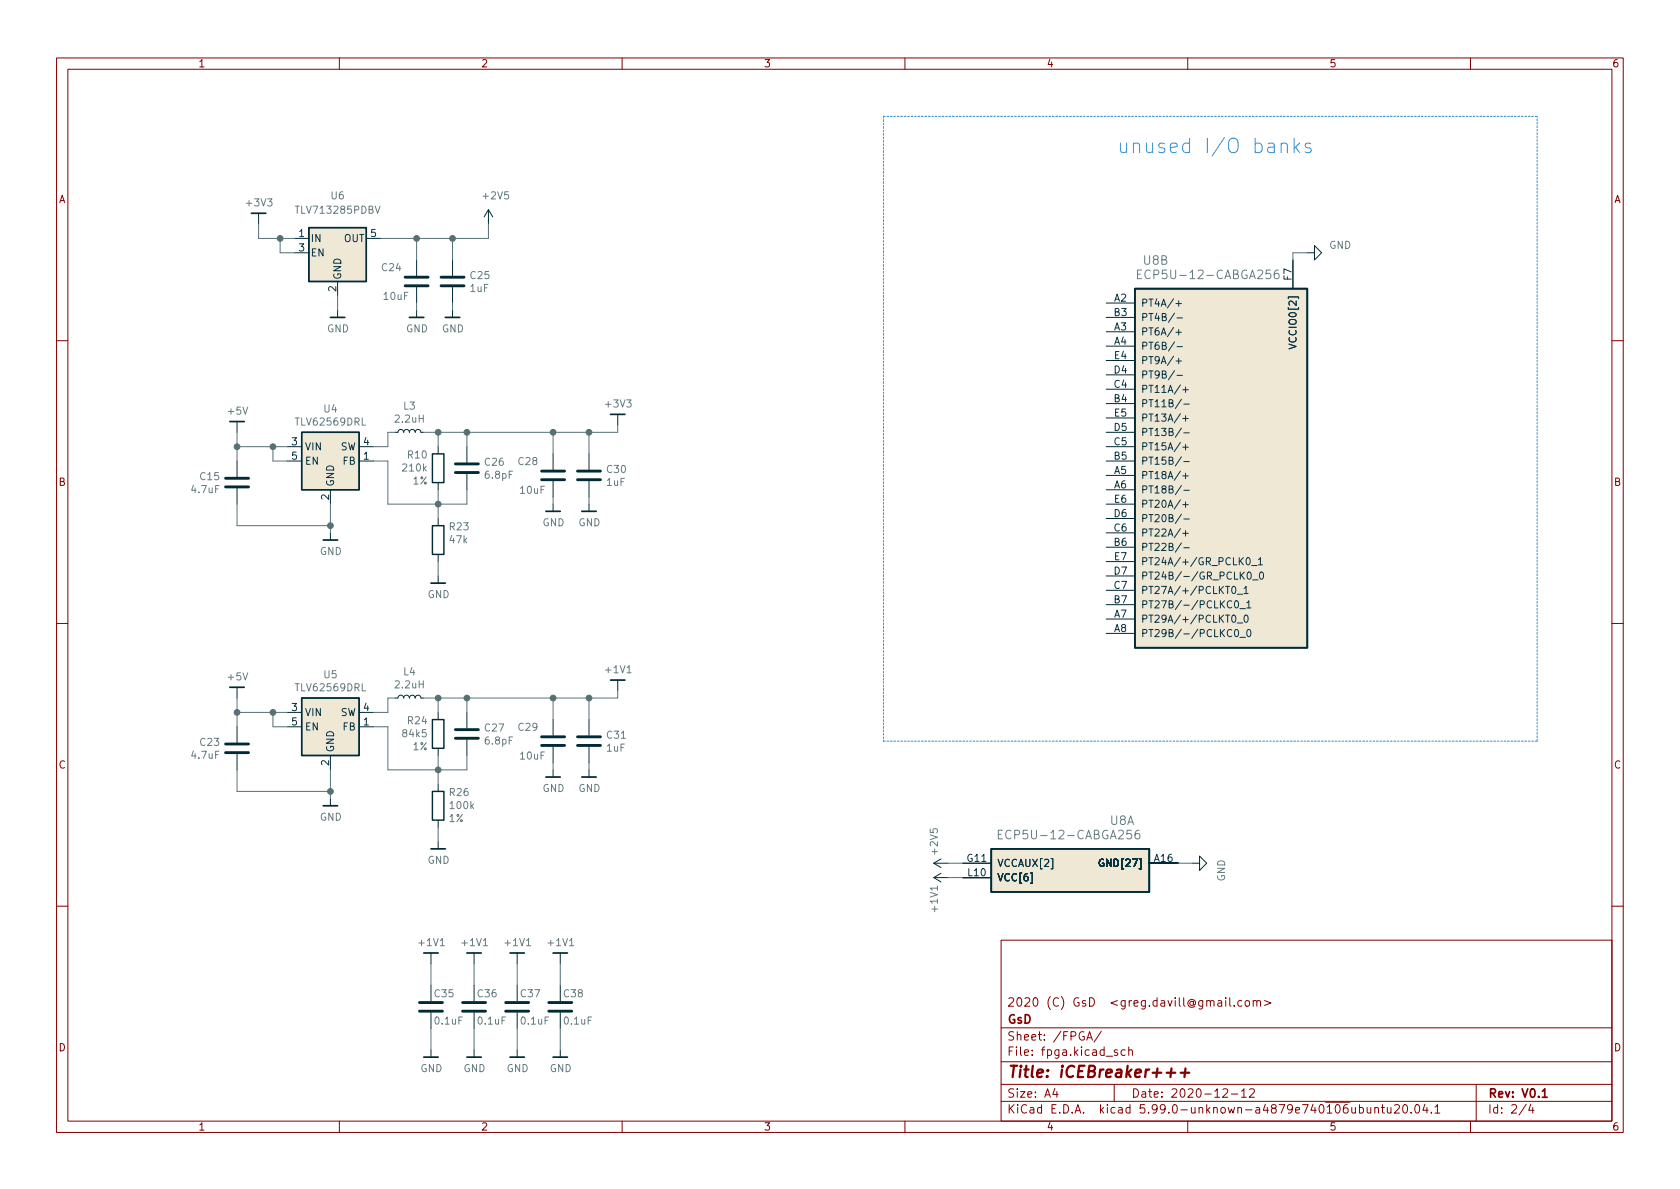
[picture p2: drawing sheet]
<svg xmlns="http://www.w3.org/2000/svg" width="297mm" height="210mm" viewBox="0 0 297 210" stroke-linecap="round" stroke-linejoin="round" font-family="sans-serif">
<g fill="none" stroke="#840000" stroke-width=".18">
<path d="M10 10.2h277v190.1h-277zM12 12.2h273v186.1h-273zM60 10.2v2M110 10.2v2M160 10.2v2M210 10.2v2M260 10.2v2M10 60.2h2M285 60.2h2M10 110.2h2M285 110.2h2M10 160.2h2"/>
<path d="M177 166.3h108v32h-108zM216.7 176.4v.2M216.7 176.9v1M217.4 176.4v1.3l.2 .2M218.2 177.8v.1M219.6 177l-.5-.1-.2 .3v.4l.1 .3h.6M220.3 177l.3-.1 .3 .3v.4l-.3 .3h-.3l-.2-.3v-.4zM221.6 177.1l.2-.2 .3 .1 .1 .9M221.6 176.9v1M222.2 177.1l.2-.2 .4 .1 .1 .9M223.6 176.9l1.1 .5-1.1 .4M285 160.2h2"/>
<path d="M60 198.3v2M110 198.3v2M160 198.3v2M177 194.8h108M177 191.8h108M177 187.8h108M177 181.8h108M186.5 192.5l-.4 1h1M186.9 193v1M192.1 183.9l.5-1.5 .5 1.5M192.3 183.5h.7M194.7 182.4l-1.3 1.9"/>
<path d="M197 191.8v3M197.6 185.7l-.4-.1-.2 .2 .1 .3 .5 .1v.4h-.6M198.9 185.7l-.4-.1-.3 .3v.4l.2 .3h.5M199.6 185.8l.2-.2 .3 .1 .1 .9M199.6 185.1v1.5M210 198.3v2M216.2 192.7l.6-.2 .2 .2 .1 .3-1 1h1M217.7 193.5h1.2M219.5 193l.4-.5v1.5M219.5 194h.9M220.9 192.7l.6-.2 .2 .2 .1 .3-.9 1h.9M243.1 196l.2-.2 .3 .1 .1 .9"/>
<path d="M243.1 195.8v1M244.2 195.8h.6M244.4 195.3v1.3l.4 .2M245.3 195.8l.1 1h.3l.2-.1M245.9 195.8v1M246.6 195.5l.5-.2 .3 .2v.3l-.9 1h.9M248.2 195.4l.2-.1a.81 .81 0 0 1 .5 .7 .81 .81 0 0 1-.3 .8h-.1a.81 .81 0 0 1-.6-.6 .81 .81 0 0 1 .3-.8zM249.5 196.7v.1M250.3 195.5l.2-.2a.81 .81 0 0 1 .6 .7 .81 .81 0 0 1-.3 .8h-.2a.81 .81 0 0 1-.3-1.3zM251.9 195.3l-.3 1h.9M252.3 195.8v1M253.1 196.7v.1"/>
<path d="M253.7 195.8l.4-.5v1.5M253.7 196.8h.9M260 198.3v2M261 191.8v6.5M269.9 195.3l-1.3 1.9M270.6 195.3l-.3 1h.9M271 195.8v1"/>
</g>
<path d="M272.7 193l.4-.5v1.5M272.7 194h.9" fill="none" stroke="#840000" stroke-width=".3"/>
<path d="M206.3 189.7h1.5M207.1 188.9l-.2 1.6M208.8 189.7h1.5M209.6 188.9l-.2 1.6" fill="none" stroke="#840000" stroke-width=".4"/>
<g fill="none" stroke="#002b36" stroke-width=".18">
<path d="M45.7 37.7v1.9M86.4 37.1l-.8 1.2M86.4 37.1v2.5M86.4 37.1l.7 1.2M52.1 42.2h2.5M52.1 44.7h2.5M59.7 49.8v2.5M59.7 54.9v1.2M64.8 42.2h2.5M73.7 46v2.8M73.7 50.8v2.8M73.7 54.9v1.2"/>
<path d="M80 46v2.8M80 50.8v2.8M80 54.9v1.2M195.6 53.6h5.1M195.6 56.1h5.1M195.6 58.7h5.1M228.6 46v5M231.1 44.7h1.3v-1.3l1.3 1.3-1.3 1.3v-1.3M41.9 74.5v1.9M50.8 79h2.5M63.5 79h2.5M69.8 76.4h.6"/>
<path d="M70.4 76.4l.1-.3 .4-.2 .3 .2 .2 .3 .1-.3 .3-.2 .4 .2 .2 .3 .2-.4h.4l.3 .1 .1 .3 .2-.3 .4-.2 .3 .2 .1 .3M74.4 76.4h.5M77.5 79v1.3M82.5 79v2.8M109.2 73.3v1.9M195.6 79h5.1M195.6 76.4h5.1M195.6 61.2h5.1M195.6 63.7h5.1M195.6 66.3h5.1M195.6 68.8h5.1M195.6 71.4h5.1"/>
<path d="M195.6 73.9h5.1M41.9 81.5v2.8M41.9 86.4v2.7M50.8 81.5h2.5M58.4 86.6v2.5M58.4 94.2v1.3M63.5 81.5h2.5M77.5 85.3v1.3M77.5 91.7v1.3M77.5 98v1.3M82.5 83.8v2.8M97.8 80.3v2.8"/>
<path d="M97.8 85.1v2.8M97.8 89.1v1.3M104.1 80.3v2.8M104.1 85.1v2.8M104.1 89.1v1.3M195.6 81.5h5.1M195.6 84.1h5.1M195.6 86.6h5.1M195.6 89.1h5.1M195.6 91.7h5.1M195.6 94.2h5.1M195.6 96.8h5.1"/>
<path d="M195.6 99.3h5.1M77.5 101.8v1.3M195.6 101.8h5.1M195.6 104.4h5.1M195.6 106.9h5.1M195.6 109.5h5.1M195.6 112h5.1M41.9 121.5v1.9M41.9 128.5v2.8M41.9 133.3v2.8M50.8 128.5h2.5M50.8 126h2.5"/>
<path d="M58.4 133.6v2.5M63.5 128.5h2.5M63.5 126h2.5M69.8 123.4h.6l.1-.3 .4-.2 .3 .2 .2 .3 .1-.3 .3-.2 .4 .1 .2 .4 .2-.4 .4-.1 .3 .2 .1 .3 .2-.3 .3-.2 .4 .2 .1 .3h.5M77.5 126v1.2M77.5 132.3v1.3M77.5 138.7v1.2M82.5 126v2.8M82.5 130.8v2.8M97.8 127.2v2.8M97.8 132.1v2.8M97.8 136.1v1.3"/>
<path d="M104.1 127.2v2.8M104.1 132.1v2.8M104.1 136.1v1.3M109.2 120.3v1.9M58.4 141.2v1.3M77.5 145v1.3M77.5 148.8v1.3M165.1 152.6h2.5M165.1 155.2h2.5M165.1 152.6l1.3 .8M165.1 155.2l1.3 .8M166.4 151.9l-1.3 .7"/>
<path d="M166.4 154.4l-1.3 .8M170.2 152.6h5.1M170.2 155.2h5.1M203.2 152.6h5.1M210.8 152.6h1.3v1.3l1.3-1.3-1.3-1.2v1.2M76.2 168.5v1.9M76.2 174.2v2.8M76.2 179.1v2.8M83.8 168.5v1.9M83.8 174.2v2.8M83.8 179.1v2.8M91.4 168.5v1.9"/>
<path d="M91.4 174.2v2.8M91.4 179.1v2.8M99.1 168.5v1.9M99.1 174.2v2.8M99.1 179.1v2.8M76.2 185.7v1.2M83.8 185.7v1.2M91.4 185.7v1.2M99.1 185.7v1.2"/>
</g>
<g fill="none" stroke="#002b36" stroke-width=".3">
<path d="M44.4 37.7h2.6M58.4 56.1h2.6M72.4 56.1h2.5M78.7 56.1h2.6M200.7 51h30.4v63.5h-30.4zM40.6 74.5h2.6M107.9 73.3h2.6M57.1 95.5h2.6M96.5 90.4h2.6M102.9 90.4h2.5M76.2 103.1h2.5M40.6 121.5h2.6"/>
<path d="M96.5 137.4h2.6M102.9 137.4h2.5M107.9 120.3h2.6M57.1 142.5h2.6M76.2 150.1h2.5M175.3 150.1h27.9v7.6h-27.9zM74.9 168.5h2.6M82.5 168.5h2.6M90.2 168.5h2.5M97.8 168.5h2.5M74.9 186.9h2.6M82.5 186.9h2.6"/>
<path d="M90.2 186.9h2.5M97.8 186.9h2.5"/>
</g>
<g fill="none" stroke="#002b36" stroke-width=".51">
<path d="M71.6 50.5h4.1M71.6 49h4.1M78 50.5h4M78 49h4M39.9 86.1h4M39.9 84.6h4M80.5 83.6h4.1M80.5 82h4.1M95.8 84.8h4M95.8 83.3h4M102.1 84.8h4.1M102.1 83.3h4.1"/>
<path d="M39.9 133.1h4M39.9 131.6h4M80.5 130.6h4.1M80.5 129h4.1M95.8 131.8h4M95.8 130.3h4M102.1 131.8h4.1M102.1 130.3h4.1M74.2 178.8h4M74.2 177.3h4M81.8 178.8h4.1M81.8 177.3h4.1"/>
<path d="M89.4 178.8h4.1M89.4 177.3h4.1M97 178.8h4.1M97 177.3h4.1"/>
</g>
<g fill="#eee8d5" stroke="#eee8d5" stroke-width=".18">
<path d="M53.3 123.4h10.2v10.2h-10.2z"/>
<path d="M53.3 76.4h10.2v10.2h-10.2z"/>
<path d="M54.6 40.3h10.2v9.5h-10.2z"/>
<path d="M200.7 51h30.4v63.5h-30.4z"/>
<path d="M175.3 150.1h27.9v7.6h-27.9z"/>
</g>
<path d="M54.6 40.3h10.2v9.5h-10.2zM53.3 76.4h10.2v10.2h-10.2zM76.5 93h2v5h-2zM76.5 80.3h2v5h-2zM53.3 123.4h10.2v10.2h-10.2zM76.5 139.9h2v5.1h-2zM76.5 127.2h2v5.1h-2z" fill="none" stroke="#002b36" stroke-width=".25"/>
<path d="M66.3 36.5l.5 1.2 .4-1.2M201.1 48.5h.5M201.8 47.8h-.7v1.5h.7M226 47.8a.6 .6 0 0 0-.7 .6v.6l.1 .2 .5 .1 .2-.2 .1-.5-.2-.2-.4-.1-.3 .3M176.5 147.5h.5M177.2 146.8h-.7v1.5h.7M201.4 146.8a.6 .6 0 0 0-.7 .7v.5l.1 .3h.5l.2-.1v-.5l-.1-.2-.4-.1-.3 .3" fill="none" stroke="#657b83" stroke-width=".18"/>
<g fill="none" stroke="#073642" stroke-width=".18">
<path d="M207.9 53.7h1M207.9 58.8h1M208.1 56.2h1M208.4 53.2v1M208.4 58.3v.9M207.9 63.8h1M208.1 61.3h1M208.1 66.4h1M208.4 63.4v.9M208.9 70.6l-1.1 1.6M208.9 75.7l-1.1 1.6M209.1 68.9h1"/>
<path d="M209.1 74h1M209.1 79.1h1M209.3 71.5h1M209.3 76.5h1M209.6 68.4v1M209.6 73.5v1M209.6 78.6v1M227.9 60.8l1.3 .5-1.3 .4M208.9 80.8l-1.1 1.6M208.9 85.9l-1.1 1.6M208.9 90.9l-1.1 1.7M208.9 96l-1.1 1.6"/>
<path d="M209.1 84.2h1M209.1 89.2h1M209.1 94.3h1M209.3 81.6h1M209.3 86.7h1M209.3 91.8h1M209.3 96.9h1M209.6 83.7v.9M209.6 88.8v.9M209.6 93.8v1M220.4 98.7l.2-.1a.68 .68 0 0 1 .5 .6 .68 .68 0 0 1-.5 .7l-.2-.1-.1-.4zM222.5 99l.4-.4v1.3"/>
<path d="M222.5 99.9h.7M217.8 106.4a.6 .6 0 0 0-.9 .4 .6 .6 0 0 0 .6 .7l.3-.1M217.9 103.8l.2-.1a.68 .68 0 0 1 .4 .6 .68 .68 0 0 1-.4 .7l-.2-.2-.1-.3zM217.9 108.9l.2-.1a.68 .68 0 0 1 .4 .6 .68 .68 0 0 1-.4 .6l-.2-.1-.1-.3zM218.4 106.3l.2-.1a.68 .68 0 0 1 .4 .7 .68 .68 0 0 1-.4 .6 .84 .84 0 0 1-.2-1.2zM218.4 111.4l.2-.1a.68 .68 0 0 1 .4 .6 .68 .68 0 0 1-.4 .7 .84 .84 0 0 1-.2-1.2zM218.7 105.1h1M218.7 110.2h1M219.2 107.6h1M219.2 112.7h1M220 104.1l.3-.4v1.3M220 105h.7"/>
<path d="M220.1 108.8h.2a.68 .68 0 0 1 .4 .6 .68 .68 0 0 1-.4 .6 .84 .84 0 0 1-.2-1.2zM220.4 106.6l.4-.4v1.3M220.4 107.5h.8M220.6 111.4l.1-.1a.68 .68 0 0 1 .5 .6 .68 .68 0 0 1-.5 .7l-.1-.1-.2-.4zM220.7 101.2h.1a.68 .68 0 0 1 .4 .6 .68 .68 0 0 1-.4 .6 .84 .84 0 0 1-.1-1.2zM221.3 100h1M221.5 102.5h.9M222.9 101.2h.1a.68 .68 0 0 1 .4 .6 .68 .68 0 0 1-.4 .6 .84 .84 0 0 1-.1-1.2zM182.2 154.4h.3v1.8h-.3M185.8 151.8h.3v1.8h-.3M195.1 152a.59 .59 0 0 0-.7 .6 .59 .59 0 0 0 .7 .6l.1-.5h-.3"/>
</g>
<path d="M198.1 25.3v1.3l.1 .3a.69 .69 0 0 0 1-.2M199.2 25.3v1.7M200.4 25.5a.63 .63 0 0 1 1.1 .2v1.3M200.4 25.3v1.7M231.7 25.4l-.6-.1-.3 .4 .1 .3 .8 .3 .2 .2-.2 .4-.2 .1-.7-.1" fill="none" stroke="#268bd2" stroke-width=".18"/>
<path d="M156.2 20.6v110.5M156.2 20.6h115.6M156.2 131.1h115.6M271.8 131.1v-110.5" fill="none" stroke="#268bd2" stroke-width=".18" stroke-dasharray=".3 .3"/>
<g fill="none" stroke="#586e75" stroke-width=".18">
<path d="M45.7 39.6v2.6h6.4M86.4 39.6v2.6h-19.1M49.5 42.2v2.5h2.6M59.7 52.3v2.6M73.7 42.2v3.8M73.7 53.6v1.3M80 42.2v3.8M80 53.6v1.3M231.1 44.7h-2.5v1.3M41.9 76.4v5.1M41.9 79h8.9M48.3 79v2.5h2.5"/>
<path d="M69.8 76.4h-1.2v2.6h-2.6M77.5 76.4v2.6M82.5 76.4v2.6M97.8 76.4v3.9M104.1 76.4v3.9M109.2 75.2v1.2h-34.3M41.9 89.1v3.9h16.5M58.4 89.1v5.1M66 81.5h2.6v7.6h13.9v-2.5M77.5 86.6v5.1M77.5 99.3v2.5M97.8 87.9v1.2"/>
<path d="M104.1 87.9v1.2M41.9 123.4v5.1M41.9 136.1v3.8h16.5M41.9 126h8.9M48.3 126v2.5h2.5M58.4 136.1v5.1M66 128.5h2.6v7.6h13.9v-2.5M69.8 123.4h-1.2v2.6h-2.6M77.5 123.4v2.6M77.5 133.6v5.1M82.5 123.4v2.6M97.8 123.4v3.8"/>
<path d="M97.8 134.9v1.2M104.1 123.4v3.8M104.1 134.9v1.2M109.2 122.2v1.2h-34.3M77.5 146.3v2.5M167.6 152.6h2.6M167.6 155.2h2.6M208.3 152.6h2.5M76.2 170.4v3.8M83.8 170.4v3.8M91.4 170.4v3.8M99.1 170.4v3.8"/>
<path d="M76.2 181.9v3.8M83.8 181.9v3.8M91.4 181.9v3.8M99.1 181.9v3.8"/>
</g>
<g fill="#586e75" stroke="#586e75" stroke-width=".18">
<circle cx="97.8" cy="123.4" r=".51"/>
<circle cx="104.1" cy="123.4" r=".51"/>
<circle cx="82.6" cy="76.4" r=".51"/>
<circle cx="97.8" cy="76.4" r=".51"/>
<circle cx="104.1" cy="76.4" r=".51"/>
<circle cx="41.9" cy="79" r=".51"/>
<circle cx="48.3" cy="79" r=".51"/>
<circle cx="49.5" cy="42.2" r=".51"/>
<circle cx="77.5" cy="76.4" r=".51"/>
<circle cx="41.9" cy="126" r=".51"/>
<circle cx="48.3" cy="126" r=".51"/>
<circle cx="58.4" cy="139.9" r=".51"/>
<circle cx="77.5" cy="136.1" r=".51"/>
<circle cx="77.5" cy="123.4" r=".51"/>
<circle cx="82.6" cy="123.4" r=".51"/>
<circle cx="58.4" cy="93" r=".51"/>
<circle cx="77.5" cy="89.1" r=".51"/>
<circle cx="73.7" cy="42.2" r=".51"/>
<circle cx="80" cy="42.2" r=".51"/>
</g>
<text font-size="3.5" fill="#268bd2" x="202.9" y="27.1">unused I/O banks</text>
<text font-size="2.8" fill="#840000" x="178" y="190.6">Title: iCEBreaker+++</text>
<g font-size="2.1" fill="#657b83">
<text x="202.2" y="46.8">U8B</text>
<text x="202.5" y="49.4">ECP5U-12-CABGA256</text>
<text x="177.9" y="148.4">ECP5U-12-CABGA256</text>
<text x="196.3" y="145.9">U8A</text>
</g>
<g font-size="2.1" fill="#840000">
<text x="178" y="178">2020 (C) GsD &lt;greg.davill@gmail.com&gt;</text>
<text x="178" y="184">Sheet: /FPGA/</text>
<text x="178" y="181">GsD</text>
<text x="178" y="186.7">File: fpga.kicad_sch</text>
<text x="178" y="196.9">KiCad E.D.A. kicad 5.99.0-unknown-a4879e740~106~ubuntu20.04.1</text>
<text x="178" y="194.1">Size: A4</text>
<text x="200" y="194.1">Date: 2020-12-12</text>
<text x="263" y="194.1">Rev: V0.1</text>
<text x="263" y="196.9">Id: 2/4</text>
</g>
<g font-size="1.8" fill="#840000">
<text x="35" y="11.9">1</text>
<text x="85" y="11.9">2</text>
<text x="135" y="11.9">3</text>
<text x="185" y="11.9">4</text>
<text x="235" y="11.9">5</text>
<text x="285" y="11.9">6</text>
<text x="10.3" y="35.9">A</text>
<text x="285.3" y="35.9">A</text>
<text x="10.3" y="85.9">B</text>
<text x="285.3" y="85.9">B</text>
<text x="10.3" y="135.9">C</text>
<text x="285.3" y="135.9">C</text>
<text x="10.3" y="185.9">D</text>
<text x="285.3" y="185.9">D</text>
<text x="35" y="199.9">1</text>
<text x="85" y="199.9">2</text>
<text x="135" y="199.9">3</text>
<text x="185" y="199.9">4</text>
<text x="235" y="199.9">5</text>
<text x="285" y="199.9">6</text>
</g>
<g font-size="1.8" fill="#657b83">
<text x="58.6" y="35.2">U6</text>
<text x="85.5" y="35.2">+2V5</text>
<text x="43.7" y="36.5">+3V3</text>
<text x="52.6" y="37.8">TLV713285PDBV</text>
<text x="67.6" y="47.9">C24</text>
<text x="235" y="44">GND</text>
<text x="67.9" y="53">10uF</text>
<text x="83.2" y="51.6">1uF</text>
<text x="83.2" y="49.3">C25</text>
<text x="57.8" y="58.8">GND</text>
<text x="71.8" y="58.8">GND</text>
<text x="78.1" y="58.8">GND</text>
<text x="40.4" y="73.3">+5V</text>
<text x="52.5" y="75.2">TLV62569DRL</text>
<text x="57.3" y="72.9">U4</text>
<text x="70" y="74.7">2.2uH</text>
<text x="71.4" y="72.4">L3</text>
<text x="107.2" y="72">+3V3</text>
<text x="71.3" y="83.4">210k</text>
<text x="72.1" y="81.1">R10</text>
<text x="85.8" y="82.4">C26</text>
<text x="91.7" y="82.2">C28</text>
<text x="107.4" y="83.6">C30</text>
<text x="34" y="87.2">4.7uF</text>
<text x="35.4" y="84.9">C15</text>
<text x="85.9" y="84.7">6.8pF</text>
<text x="92" y="87.3">10uF</text>
<text x="107.3" y="85.9">1uF</text>
<text x="79.6" y="93.8">R23</text>
<text x="95.9" y="93.1">GND</text>
<text x="102.3" y="93.1">GND</text>
<text x="56.5" y="98.1">GND</text>
<text x="79.6" y="96.1">47k</text>
<text x="75.6" y="105.8">GND</text>
<text x="57.3" y="119.9">U5</text>
<text x="71.4" y="119.4">L4</text>
<text x="107.2" y="119">+1V1</text>
<text x="40.4" y="120.3">+5V</text>
<text x="52.5" y="122.2">TLV62569DRL</text>
<text x="70" y="121.7">2.2uH</text>
<text x="35.4" y="131.9">C23</text>
<text x="71.3" y="130.4">84k5</text>
<text x="72.1" y="128.1">R24</text>
<text x="85.8" y="129.3">C27</text>
<text x="85.9" y="131.6">6.8pF</text>
<text x="91.7" y="129.2">C29</text>
<text x="107.4" y="130.6">C31</text>
<text x="34" y="134.2">4.7uF</text>
<text x="92" y="134.3">10uF</text>
<text x="107.3" y="132.9">1uF</text>
<text x="79.6" y="140.8">R26</text>
<text x="79.7" y="143.1">100k</text>
<text x="95.9" y="140">GND</text>
<text x="102.3" y="140">GND</text>
<text x="56.5" y="145.1">GND</text>
<text x="75.6" y="152.7">GND</text>
<text x="165.8" y="150.9" transform="rotate(-90 165.8 150.9)">+2V5</text>
<text x="216.6" y="155.9" transform="rotate(-90 216.6 155.9)">GND</text>
<text x="165.8" y="161.1" transform="rotate(-90 165.8 161.1)">+1V1</text>
<text x="74.2" y="167.3">+1V1</text>
<text x="81.8" y="167.3">+1V1</text>
<text x="89.4" y="167.3">+1V1</text>
<text x="97" y="167.3">+1V1</text>
<text x="76.9" y="176.3">C35</text>
<text x="84.5" y="176.3">C36</text>
<text x="92.1" y="176.3">C37</text>
<text x="99.7" y="176.3">C38</text>
<text x="77" y="181.2">0.1uF</text>
<text x="84.6" y="181.2">0.1uF</text>
<text x="92.2" y="181.2">0.1uF</text>
<text x="99.8" y="181.2">0.1uF</text>
<text x="74.3" y="189.6">GND</text>
<text x="81.9" y="189.6">GND</text>
<text x="89.6" y="189.6">GND</text>
<text x="97.2" y="189.6">GND</text>
</g>
<g font-size="1.8" fill="#073642">
<text x="52.8" y="41.9">1</text>
<text x="65.5" y="41.9">5</text>
<text x="52.8" y="44.4">3</text>
<text x="54.9" y="42.8">IN</text>
<text x="54.9" y="45.3">EN</text>
<text x="60.8" y="42.8">OUT</text>
<text x="59.4" y="51.5" transform="rotate(-90 59.4 51.5)">2</text>
<text x="60.3" y="49.5" transform="rotate(-90 60.3 49.5)">GND</text>
<text x="197" y="53.3">A2</text>
<text x="228.3" y="49.5" transform="rotate(-90 228.3 49.5)">F7</text>
<text x="197" y="55.9">B3</text>
<text x="197" y="58.4">A3</text>
<text x="201.7" y="54.2">PT4A/+</text>
<text x="201.7" y="56.8">PT4B/-</text>
<text x="201.7" y="59.3">PT6A/+</text>
<text x="197" y="61">A4</text>
<text x="197" y="63.5">E4</text>
<text x="201.7" y="61.8">PT6B/-</text>
<text x="201.7" y="64.4">PT9A/+</text>
<text x="229.2" y="60.8" transform="rotate(-90 229.2 60.8)">VCCIO0[2]</text>
<text x="197" y="66">D4</text>
<text x="197" y="68.6">C4</text>
<text x="197" y="71.1">B4</text>
<text x="201.7" y="66.9">PT9B/-</text>
<text x="201.7" y="69.5">PT11A/+</text>
<text x="197" y="76.2">D5</text>
<text x="197" y="73.7">E5</text>
<text x="201.7" y="72">PT11B/-</text>
<text x="201.7" y="74.5">PT13A/+</text>
<text x="201.7" y="77.1">PT13B/-</text>
<text x="51.6" y="78.7">3</text>
<text x="51.6" y="81.3">5</text>
<text x="53.8" y="79.6">VIN</text>
<text x="53.8" y="82.2">EN</text>
<text x="60.1" y="79.6">SW</text>
<text x="60.6" y="82.2">FB</text>
<text x="64.3" y="81.3">1</text>
<text x="64.3" y="78.7">4</text>
<text x="197" y="78.7">C5</text>
<text x="197" y="81.3">B5</text>
<text x="197" y="83.8">A5</text>
<text x="201.7" y="79.6">PT15A/+</text>
<text x="201.7" y="82.2">PT15B/-</text>
<text x="58.2" y="88.4" transform="rotate(-90 58.2 88.4)">2</text>
<text x="59.1" y="86.1" transform="rotate(-90 59.1 86.1)">GND</text>
<text x="197" y="86.4">A6</text>
<text x="197" y="88.9">E6</text>
<text x="201.7" y="84.7">PT18A/+</text>
<text x="201.7" y="87.2">PT18B/-</text>
<text x="201.7" y="89.8">PT20A/+</text>
<text x="197" y="91.4">D6</text>
<text x="197" y="94">C6</text>
<text x="201.7" y="92.3">PT20B/-</text>
<text x="201.7" y="94.9">PT22A/+</text>
<text x="197" y="96.5">B6</text>
<text x="197" y="101.6">D7</text>
<text x="197" y="99.1">E7</text>
<text x="201.7" y="97.4">PT22B/-</text>
<text x="201.7" y="99.9">PT24A/+/GR_PCLK0_1</text>
<text x="197" y="104.1">C7</text>
<text x="197" y="106.7">B7</text>
<text x="201.7" y="102.5">PT24B/-/GR_PCLK0_0</text>
<text x="201.7" y="105">PT27A/+/PCLKT0_1</text>
<text x="201.7" y="107.6">PT27B/-/PCLKC0_1</text>
<text x="197" y="109.2">A7</text>
<text x="197" y="111.8">A8</text>
<text x="201.7" y="110.1">PT29A/+/PCLKT0_0</text>
<text x="201.7" y="112.6">PT29B/-/PCLKC0_0</text>
<text x="51.6" y="125.7">3</text>
<text x="64.3" y="125.7">4</text>
<text x="51.6" y="128.3">5</text>
<text x="53.8" y="126.6">VIN</text>
<text x="53.8" y="129.2">EN</text>
<text x="60.1" y="126.6">SW</text>
<text x="60.6" y="129.2">FB</text>
<text x="64.3" y="128.3">1</text>
<text x="58.2" y="135.4" transform="rotate(-90 58.2 135.4)">2</text>
<text x="59.1" y="133.1" transform="rotate(-90 59.1 133.1)">GND</text>
<text x="171" y="152.4">G11</text>
<text x="171.2" y="154.9">L10</text>
<text x="176.3" y="155.8">VCC[6]</text>
<text x="176.3" y="153.3">VCCAUX[2]</text>
<text x="195.1" y="153.3">GND[27]</text>
<text x="204.1" y="152.4">A16</text>
</g>
<g font-size="1.8" fill="#6c7160">
<text x="73" y="85.7">1%</text>
<text x="73" y="132.7">1%</text>
<text x="79.4" y="145.4">1%</text>
</g>
</svg>
